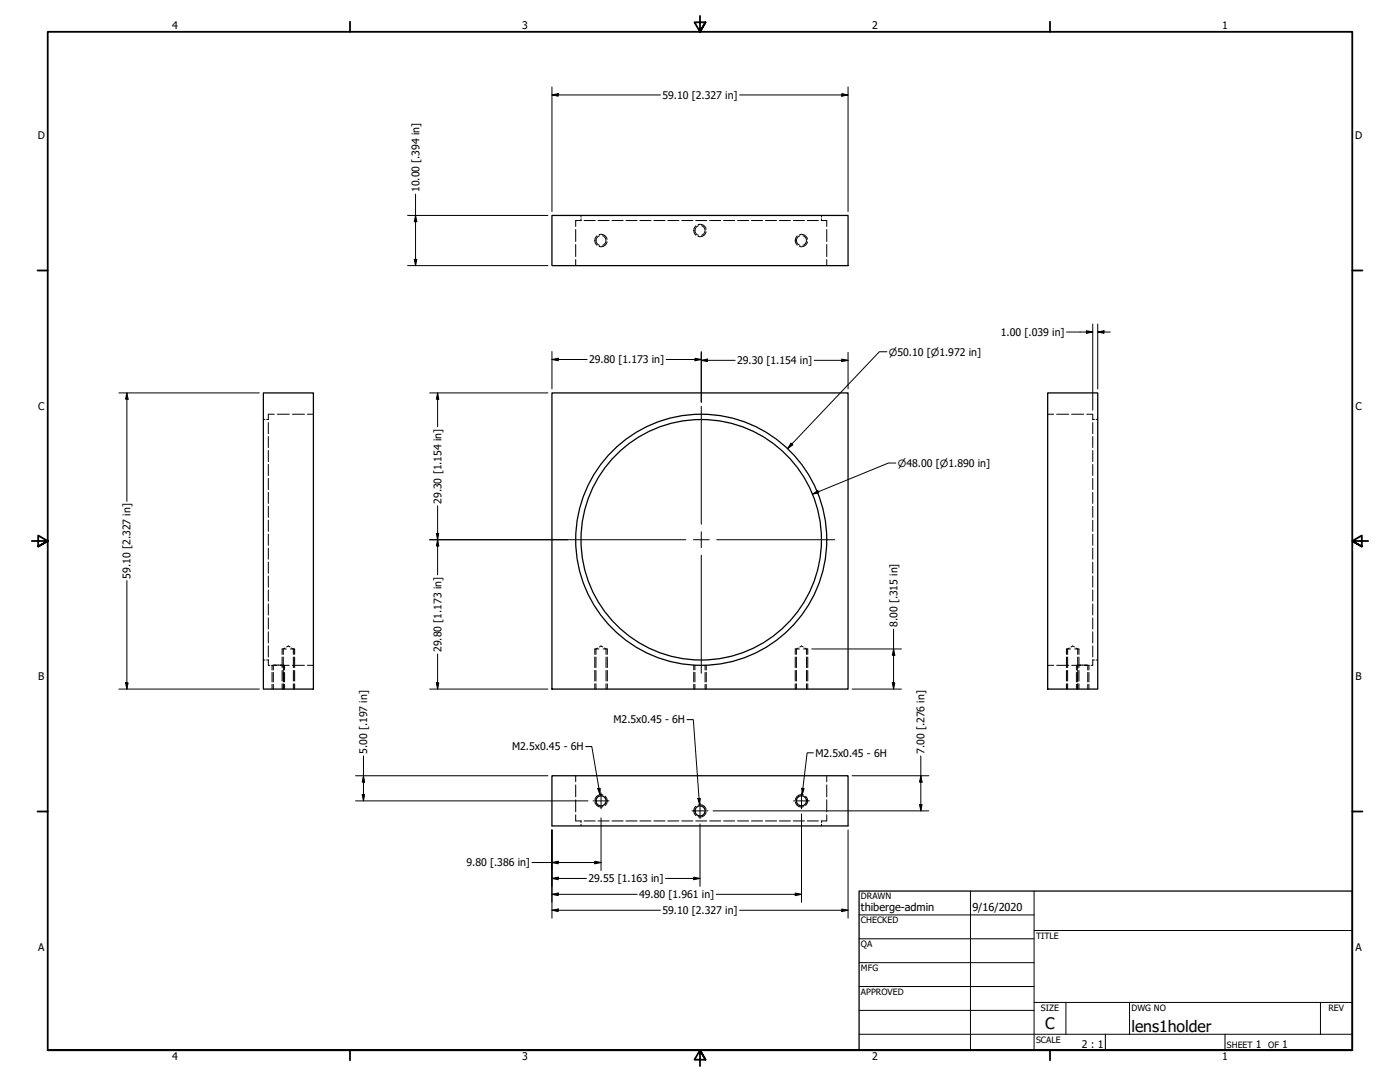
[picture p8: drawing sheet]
<svg xmlns="http://www.w3.org/2000/svg" width="559mm" height="432mm" viewBox="0 0 559 432" stroke-linecap="round" stroke-linejoin="round" font-family="sans-serif">
<!-- layer: Hidden (ANSI) -->
<g fill="none" stroke="#000" stroke-width=".4">
<path d="M229.8 91.6v4.8M229.8 97.6v4.8M231.9 86v.7M231.9 87.3v.7M232 88h-2.2v2.4M233.1 88h4.5M238.7 88h4.5M239.3 94.1a2.03 2.03 0 0 0-1.4 1.9 2.03 2.03 0 0 0 1.4 1.9M240.5 94.1a1.97 1.97 0 0 1 1.4 1.9 1.97 1.97 0 0 1-1.4 1.9M244.3 88h4.4M249.9 88h4.4M255.4 88h4.4"/>
<path d="M261 88h4.4M266.5 88h4.5M272.1 88h4.5M277.7 88h4.4M278.8 90.1a2 2 0 0 0-1.4 1.9 2 2 0 0 0 1.4 1.9M280 90.1a2 2 0 0 1 1.4 1.9 2 2 0 0 1-1.4 1.9M283.3 88h4.4M288.8 88h4.4M294.4 88h4.4M299.9 88h4.5M305.5 88h4.5M311.1 88h4.4"/>
<path d="M316.7 88h4.4M319.3 94.1a2.03 2.03 0 0 0-1.4 1.9 2.03 2.03 0 0 0 1.4 1.9M320.5 94.1a1.97 1.97 0 0 1 1.4 1.9 1.97 1.97 0 0 1-1.4 1.9M322.2 88h4.4M327.8 88h2.2v2.4M327.9 86v.7M327.9 87.3v.7M330 91.6v4.8M330 97.6v4.8M229.8 103.6v2.4M330 103.6v2.4M105.1 167.4h.6"/>
<path d="M106.4 167.4h.7M107.1 168.7v4.4M107.1 174.2v4.4M107.1 179.8v4.4M109.5 165.3h-2.4v2.2M110.7 165.3h4.8M116.7 165.3h4.8M122.7 165.3h2.4M418.2 165.3h2.3M421.8 165.3h4.8M427.7 165.3h4.9M433.7 165.3h2.5v2.2"/>
<path d="M436.2 167.4h.6M436.2 168.7v4.4M436.2 174.2v4.4M436.2 179.8v4.4M437.5 167.4h.6M107.1 185.3v4.5M107.1 190.9v4.5M107.1 196.5v4.4M436.2 185.3v4.5M436.2 190.9v4.5M436.2 196.5v4.4M107.1 202.1v4.4"/>
<path d="M107.1 207.6v4.4M107.1 213.2v4.4M107.1 218.7v4.5M436.2 202.1v4.4M436.2 207.6v4.4M436.2 213.2v4.4M436.2 218.7v4.5M107.1 224.3v4.5M107.1 229.9v4.4M107.1 235.5v4.4M436.2 224.3v4.5M436.2 229.9v4.4"/>
<path d="M436.2 235.5v4.4M107.1 241v4.4M107.1 246.6v4.4M107.1 252.1v4.5M107.1 257.7v4.5M112.6 259h1.7M113.7 258.6l-.6 .4v2.2M114.4 258.2l.7-.4 .7 .4M115.9 259h1.7M116.4 258.6l.7 .4v2.2M237.4 259h1.7M238.5 258.6l-.6 .4v2.2"/>
<path d="M239.2 258.2l.7-.4 .7 .4M240.7 259h1.7M241.3 258.6l.6 .4v2.2M317.4 259h1.7M318.6 258.6l-.7 .4v2.2M319.2 258.2l.7-.4 .7 .4M320.7 259h1.7M321.2 258.6l.7 .4v2.2M425.7 259h1.6M426.8 258.6l-.7 .4v2.2M427.5 258.2l.7-.4 .6 .4M429 259h1.7"/>
<path d="M429.5 258.6l.6 .4v2.2M436.2 241v4.4M436.2 246.6v4.4M436.2 252.1v4.5M436.2 257.7v4.5M105.1 263.4h.6M106.4 263.4h.7M107.1 263.3v2.2h.7M108.5 265.5h.6M109.1 265.5v1.9M109.1 268.4v3.8M109.1 273.1v1.9"/>
<path d="M110.3 265.5h-1.2h4h-1.2M113 265.5h2.4M113.1 262.2v4.2M113.1 267.5v4.3M113.1 272.9v2.1M113.1 265.5v1.9M113.1 268.4v3.8M113.1 273.1v1.9M116.7 265.5h4.8M117.1 262.2v4.2M117.1 267.5v4.3M117.1 272.9v2.1"/>
<path d="M122.7 265.5h2.4M237.9 262.2v4.2M237.9 267.5v4.3M237.9 272.9v2.1M241.9 262.2v4.2M241.9 267.5v4.3M241.9 272.9v2.1M277.4 265.4v1.9M277.4 268.3v3.8M277.4 273.1v1.9M281.4 265.5v1.9M281.4 268.4v3.8"/>
<path d="M281.4 273.1v1.9M317.9 262.2v4.2M317.9 267.5v4.3M317.9 272.9v2.1M321.9 262.2v4.2M321.9 267.5v4.3M321.9 272.9v2.1M418.2 265.5h2.4M421.8 265.5h4.8M426.1 262.2v4.2M426.1 267.5v4.3M426.1 272.9v2.1"/>
<path d="M427.8 265.5h2.4M430.1 262.2v5.2M430.1 267.5v4.7M430.1 272.9v2.1M431.3 265.5h-1.2h4.1h-1.3M434.1 265.5h.7M434.2 265.5v1.9M434.2 268.4v3.8M434.2 273.1v1.9M436.2 263.3v2.2h-.7M436.2 263.4h.6M437.5 263.4h.6"/>
<path d="M229.8 309.6v2.4M229.8 313.2v4.8M229.8 319.2v4.8M330 309.6v2.4M330 313.2v4.8M330 319.2v4.8M229.8 325.2v2.4h2.2M231.9 327.6v.7M231.9 328.9v.7M233.1 327.6h4.5M238.7 327.6h4.5M244.3 327.6h4.4"/>
<path d="M249.9 327.6h4.4M255.4 327.6h4.4M261 327.6h4.4M266.5 327.6h4.5M272.1 327.6h4.5M277.7 327.6h4.4M283.3 327.6h4.4M288.8 327.6h4.4M294.4 327.6h4.4M299.9 327.6h4.5M305.5 327.6h4.5M311.1 327.6h4.4"/>
<path d="M316.7 327.6h4.4M322.2 327.6h4.4M327.9 327.6v.7M327.9 328.9v.7M330 325.2v2.4h-2.2"/>
</g>
<!-- layer: Hidden Narrow (ANSI) -->
<g fill="none" stroke="#000" stroke-width=".4">
<path d="M238.3 94.1a2.43 2.43 0 0 0 0 3.7M239.1 93.6a2.4 2.4 0 0 1 3.2 1.9M242.3 96.5a2.41 2.41 0 0 1-3.2 1.8M277.7 90.2a2.43 2.43 0 0 0 0 3.7M278.6 89.7a2.33 2.33 0 0 1 3.2 1.8M281.8 92.5a2.35 2.35 0 0 1-3.2 1.8M318.2 94.1a2.51 2.51 0 0 0 0 3.7M319.2 93.6a2.38 2.38 0 0 1 3.1 1.9M322.3 96.5a2.39 2.39 0 0 1-3.1 1.8M112.6 259v2.2M117.6 259v2.2M237.4 259v2.2"/>
<path d="M242.4 259v2.2M317.4 259v2.2M322.4 259v2.2M425.7 259v2.2M430.7 259v2.2M108.6 265.5v1.9M108.6 268.4v3.8M108.6 273.1v1.9M112.6 262.2v4.2M112.6 267.5v4.3M112.6 272.9v2.1M113.6 265.5v1.9"/>
<path d="M113.6 268.4v3.8M113.6 273.1v1.9M117.6 262.2v4.2M117.6 267.5v4.3M117.6 272.9v2.1M237.4 262.2v4.2M237.4 267.5v4.3M237.4 272.9v2.1M242.4 262.2v4.2M242.4 267.5v4.3M242.4 272.9v2.1M276.9 265.4v1.9"/>
<path d="M276.9 268.3v3.8M276.9 273.1v1.9M281.9 265.5v1.9M281.9 268.3v3.8M281.9 273.1v1.9M317.4 262.2v4.2M317.4 267.5v4.3M317.4 272.9v2.1M322.4 262.2v4.2M322.4 267.5v4.3M322.4 272.9v2.1M425.7 262.2v4.2"/>
<path d="M425.7 267.5v4.3M425.7 272.9v2.1M429.6 265.5v1.9M429.6 268.4v3.8M429.6 273.1v1.9M430.7 262.2v4.2M430.7 267.5v4.3M430.7 272.9v2.1M434.6 265.5v1.9M434.6 268.4v3.8M434.6 273.1v1.9M240.7 317.2a2.39 2.39 0 0 0-3.2 1.9"/>
<path d="M241.6 317.8a2.43 2.43 0 0 1 0 3.6M320.7 317.2a2.39 2.39 0 0 0-3.2 1.9M321.6 317.8a2.43 2.43 0 0 1 0 3.6M237.5 320.1a2.41 2.41 0 0 0 3.2 1.8M277.7 321.8a2.43 2.43 0 0 0 0 3.7M278.6 321.3a2.4 2.4 0 0 1 3.2 1.8M281.8 324.1a2.39 2.39 0 0 1-3.2 1.9M317.5 320.1a2.41 2.41 0 0 0 3.2 1.8"/>
</g>
<!-- layer: Visible (ANSI) -->
<g fill="none" stroke="#000" stroke-width=".51">
<path d="M220.3 86h118.2v20h-118.2zM105.1 156.8h20v118.2h-20zM220.3 156.8h118.2v118.2h-118.2zM418.2 156.8h19.9v118.2h-19.9zM220.3 309.6h118.2v20h-118.2z"/>
<circle cx="279.9" cy="215.4" r="50.1"/>
<circle cx="279.9" cy="215.4" r="48"/>
<circle cx="239.9" cy="319.6" r="2.01"/>
<circle cx="319.9" cy="319.6" r="2.01"/>
<circle cx="279.4" cy="323.6" r="2.01"/>
</g>
<!-- layer: Border (ANSI) -->
<g fill="none" stroke="#000" stroke-width=".72">
<path d="M139.7 8.6v4.1M279.4 6.3v6.4l-2.2-3.8h4.4l-2.2 3.8 2.2-3.8M419.1 8.6v4.1M15 107.9h4M539.8 107.9h4M12.7 215.9h6.3l-3.8-2.2v4.4l3.8-2.2-3.8 2.2M546.1 215.9h-6.3l3.8-2.2v4.4l-3.8-2.2 3.8 2.2M15 323.8h4M539.8 323.8h4M19 419.1v-406.4h520.8v406.4h-520.8h520.8M139.7 419.1v4.1M419.1 419.1v4.1"/>
<path d="M281.6 422.9l-2.2-3.8 2.2 3.8h-4.4l2.2-3.8v6.3"/>
</g>
<!-- layer: Title (ANSI) -->
<g fill="none" stroke="#000" stroke-width=".4">
<path d="M387.3 355.6v63.5M412.7 355.6v63.5M342.9 365.1h69.8M342.9 374.6h69.8M412.7 371.3h127.1M342.9 384.2h69.8M342.9 393.7h69.8M342.9 412.7h196.9M342.9 403.2h69.8M412.7 400h127.1M425.4 400v12.7M441.2 412.7v6.4"/>
<path d="M450.8 400v12.7M488.9 412.7v6.4M527 400v12.7"/>
</g>
<path d="M342.9 355.6h196.9v63.5h-196.9z" fill="none" stroke="#000" stroke-width=".51"/>
<!-- layer: Center Mark (ANSI) -->
<path d="M279.9 162.1v47.1M226.6 215.4h47.1M276.7 215.4h6.4M279.9 212.2v6.4M286.1 215.4h47.1M279.9 221.6v47.1M236.7 319.6h6.4M239.9 316.4v6.4M316.7 319.6h6.4M319.9 316.4v6.4M276.2 323.6h6.4M279.4 320.4v6.4" fill="none" stroke="#000" stroke-width=".4"/>
<!-- layer: Dimension (ANSI) -->
<g fill="none" stroke="#000" stroke-width=".4">
<path d="M220.3 37.9l2.5-.5v1zM220.3 37.9h43.3M220.3 34.7v49.7M295.2 37.9h43.3M336 37.4l2.5 .5-2.5 .5zM338.5 34.7v49.7M165.9 77.5v28.5M162.7 86h56M165.9 86l.5 2.5h-1zM162.7 106h56M165.4 103.5h1l-.5 2.5zM425.7 132.5h10.5"/>
<path d="M433.7 132l2.5 .5-2.5 .5zM436.2 129.3v34.4M438.1 132.5l2.5-.5v1zM438.1 132.5h5M438.1 129.3v25.9M47.5 156.8h56M50.6 156.8l.5 2.5h-1zM50.6 156.8v43.3M171.5 156.8h47.2M174.7 156.8l.4 2.5h-.9zM174.7 156.8v13.5M220.3 143.5l2.5-.5v1z"/>
<path d="M220.3 140.3v14.9M220.3 143.5h14M265.9 143.5h14M277.4 143l2.5 .5-2.5 .5zM279.9 143.8l2.5-.5v1zM279.9 140.3v20.2M279.9 143.8h13.5M325 143.8h13.5M336 143.3l2.5 .5-2.5 .5zM338.5 140.6v14.6M354 140.4h-3l-36.6 38.6M315.7 176.9l.7 .6-2 1.5z"/>
<path d="M324.3 197.2l2.1-1.4 .4 .9zM357.6 184.8h-3l-30.3 12.4M171.5 215.4h55.1M174.2 212.9h.9l-.4 2.5zM174.7 215.4l.4 2.5h-.9zM174.7 201.9v27.5M50.6 231.7v43.3M324 259h35.8M356.7 259l.5 2.5h-1zM356.7 251v24M47.5 275h56M50.1 272.5h1l-.5 2.5z"/>
<path d="M171.5 275h47.2M174.2 272.5h.9l-.4 2.5zM174.7 261v14M340.1 275h19.7M356.2 272.5h1l-.5 2.5zM141.9 309.6h76.8M141.9 319.6h92.8M144.6 317.1h.9l-.4 2.5zM145.1 309.6l.4 2.5h-.9zM145.1 301.7v17.9M340.1 309.6h30.6M367.5 309.6l.5 2.5h-1z"/>
<path d="M367.5 301.7v21.9M220.3 331.2v35.2M239.9 326.4v21M279.4 328.8v24.9M284.6 323.6h35.2M319.9 324.8v35.3M320 323.6h50.7M338.5 331.2v35.2M367 321.1h1l-.5 2.5zM212.3 344.2h27.6M220.3 344.2l2.5-.5v1zM220.3 350.6l2.5-.5v1z"/>
<path d="M220.3 356.9l2.5-.5v1zM220.3 350.6h13.8M220.3 356.9h34M237.4 343.7l2.5 .5-2.5 .5zM265.6 350.6h13.8M276.9 350.1l2.5 .5-2.5 .5zM285.9 356.9h34M317.4 356.4l2.5 .5-2.5 .5zM220.3 363.3l2.5-.5v1zM220.3 363.3h43.3M295.2 363.3h43.3M336 362.8l2.5 .5-2.5 .5z"/>
</g>
<g fill="#000">
<path d="M220.3 37.9l2.5-.5v1z" fill-rule="evenodd"/>
<path d="M336 37.4l2.5 .5-2.5 .5z" fill-rule="evenodd"/>
<path d="M165.9 86l.5 2.5h-1z" fill-rule="evenodd"/>
<path d="M165.4 103.5h1l-.5 2.5z" fill-rule="evenodd"/>
<path d="M433.7 132l2.5 .5-2.5 .5z" fill-rule="evenodd"/>
<path d="M438.1 132.5l2.5-.5v1z" fill-rule="evenodd"/>
<path d="M50.6 156.8l.5 2.5h-1z" fill-rule="evenodd"/>
<path d="M174.7 156.8l.4 2.5h-.9z" fill-rule="evenodd"/>
<path d="M220.3 143.5l2.5-.5v1z" fill-rule="evenodd"/>
<path d="M277.4 143l2.5 .5-2.5 .5z" fill-rule="evenodd"/>
<path d="M279.9 143.8l2.5-.5v1z" fill-rule="evenodd"/>
<path d="M336 143.3l2.5 .5-2.5 .5z" fill-rule="evenodd"/>
<path d="M315.7 176.9l.7 .6-2 1.5z" fill-rule="evenodd"/>
<path d="M324.3 197.2l2.1-1.4 .4 .9z" fill-rule="evenodd"/>
<path d="M174.2 212.9h.9l-.4 2.5z" fill-rule="evenodd"/>
<path d="M174.7 215.4l.4 2.5h-.9z" fill-rule="evenodd"/>
<path d="M50.1 272.5h1l-.5 2.5z" fill-rule="evenodd"/>
<path d="M174.2 272.5h.9l-.4 2.5z" fill-rule="evenodd"/>
<path d="M356.2 272.5h1l-.5 2.5z" fill-rule="evenodd"/>
<path d="M356.7 259l.5 2.5h-1z" fill-rule="evenodd"/>
<path d="M144.6 317.1h.9l-.4 2.5z" fill-rule="evenodd"/>
<path d="M145.1 309.6l.4 2.5h-.9z" fill-rule="evenodd"/>
<path d="M367.5 309.6l.5 2.5h-1z" fill-rule="evenodd"/>
<path d="M367 321.1h1l-.5 2.5z" fill-rule="evenodd"/>
<path d="M220.3 344.2l2.5-.5v1z" fill-rule="evenodd"/>
<path d="M220.3 350.6l2.5-.5v1z" fill-rule="evenodd"/>
<path d="M220.3 356.9l2.5-.5v1z" fill-rule="evenodd"/>
<path d="M237.4 343.7l2.5 .5-2.5 .5z" fill-rule="evenodd"/>
<path d="M276.9 350.1l2.5 .5-2.5 .5z" fill-rule="evenodd"/>
<path d="M317.4 356.4l2.5 .5-2.5 .5z" fill-rule="evenodd"/>
<path d="M220.3 363.3l2.5-.5v1z" fill-rule="evenodd"/>
<path d="M336 362.8l2.5 .5-2.5 .5z" fill-rule="evenodd"/>
</g>
<!-- layer: Symbol (ANSI) -->
<path d="M233.7 297.9h2.5l3.3 19.2M274.2 287.2h2.5l2.5 33.9M238.6 314.7l1-.1-.1 2.5zM278.6 318.6h.9l-.3 2.5zM320 314.6l1 .1-.8 2.4zM324.7 300.4h-2.5l-2 16.7" fill="none" stroke="#000" stroke-width=".4"/>
<g fill="#000">
<path d="M238.6 314.7l1-.1-.1 2.5z" fill-rule="evenodd"/>
<path d="M278.6 318.6h.9l-.3 2.5z" fill-rule="evenodd"/>
<path d="M320 314.6l1 .1-.8 2.4z" fill-rule="evenodd"/>
</g>
<g font-size="6.3">
<text x="417.2" y="410.6">C</text>
<text x="451.6" y="411.9">lens1holder</text>
</g>
<g font-size="4.4">
<text x="343.7" y="363.5">thiberge-admin</text>
<text x="388.1" y="363.7">9/16/2020</text>
</g>
<g font-size="4.2">
<text x="68.7" y="11.7">4</text>
<text x="208.4" y="11.7">3</text>
<text x="348.1" y="11.7">2</text>
<text x="487.8" y="11.7">1</text>
<text x="264.4" y="39.4">59.10 [2.327 in]</text>
<text x="15.1" y="55.5">D</text>
<text x="540.9" y="55.5">D</text>
<text x="167.4" y="76.7" transform="rotate(-90 167.4 76.7)">10.00 [.394 in]</text>
<text x="399.5" y="134">1.00 [.039 in]</text>
<text x="235.1" y="145">29.80 [1.173 in]</text>
<text x="294.2" y="145.3">29.30 [1.154 in]</text>
<text x="15.2" y="163.4">C</text>
<text x="541" y="163.4">C</text>
<text x="176.2" y="201.1" transform="rotate(-90 176.2 201.1)">29.30 [1.154 in]</text>
<text x="52.2" y="230.9" transform="rotate(-90 52.2 230.9)">59.10 [2.327 in]</text>
<text x="358.2" y="250.2" transform="rotate(-90 358.2 250.2)">8.00 [.315 in]</text>
<text x="176.2" y="260.2" transform="rotate(-90 176.2 260.2)">29.80 [1.173 in]</text>
<text x="15.3" y="271.4">B</text>
<text x="541.1" y="271.4">B</text>
<text x="244.9" y="288.7">M2.5x0.45 - 6H</text>
<text x="204.4" y="299.5">M2.5x0.45 - 6H</text>
<text x="146.6" y="300.9" transform="rotate(-90 146.6 300.9)">5.00 [.197 in]</text>
<text x="325.5" y="302">M2.5x0.45 - 6H</text>
<text x="369.1" y="300.9" transform="rotate(-90 369.1 300.9)">7.00 [.276 in]</text>
<text x="186.2" y="345.7">9.80 [.386 in]</text>
<text x="234.9" y="352.1">29.55 [1.163 in]</text>
<text x="255.1" y="358.4">49.80 [1.961 in]</text>
<text x="264.4" y="364.8">59.10 [2.327 in]</text>
<text x="15.2" y="379.3">A</text>
<text x="541" y="379.3">A</text>
<text x="431.8" y="418.3">2 : 1</text>
<text x="501.3" y="418.3">1</text>
<text x="511.8" y="418.3">1</text>
<text x="68.7" y="423.2">4</text>
<text x="208.4" y="423.2">3</text>
<text x="348.1" y="423.2">2</text>
<text x="487.8" y="423.2">1</text>
</g>
<g font-size="4">
<text x="354.8" y="141.9">⌀50.10 [⌀1.972 in]</text>
<text x="358.4" y="186.3">⌀48.00 [⌀1.890 in]</text>
</g>
<g font-size="3.5">
<text x="343.7" y="358.9">DRAWN</text>
<text x="343.7" y="368.5">CHECKED</text>
<text x="343.7" y="378">QA</text>
<text x="413.5" y="374.6">TITLE</text>
<text x="343.7" y="387.5">MFG</text>
<text x="343.7" y="397">APPROVED</text>
<text x="415.5" y="403.4">SIZE</text>
<text x="451.6" y="403.4">DWG NO</text>
<text x="530.3" y="403.4">REV</text>
<text x="413.5" y="416.1">SCALE</text>
<text x="489.7" y="418.3">SHEET</text>
<text x="506.2" y="418.3">OF</text>
</g>
</svg>
